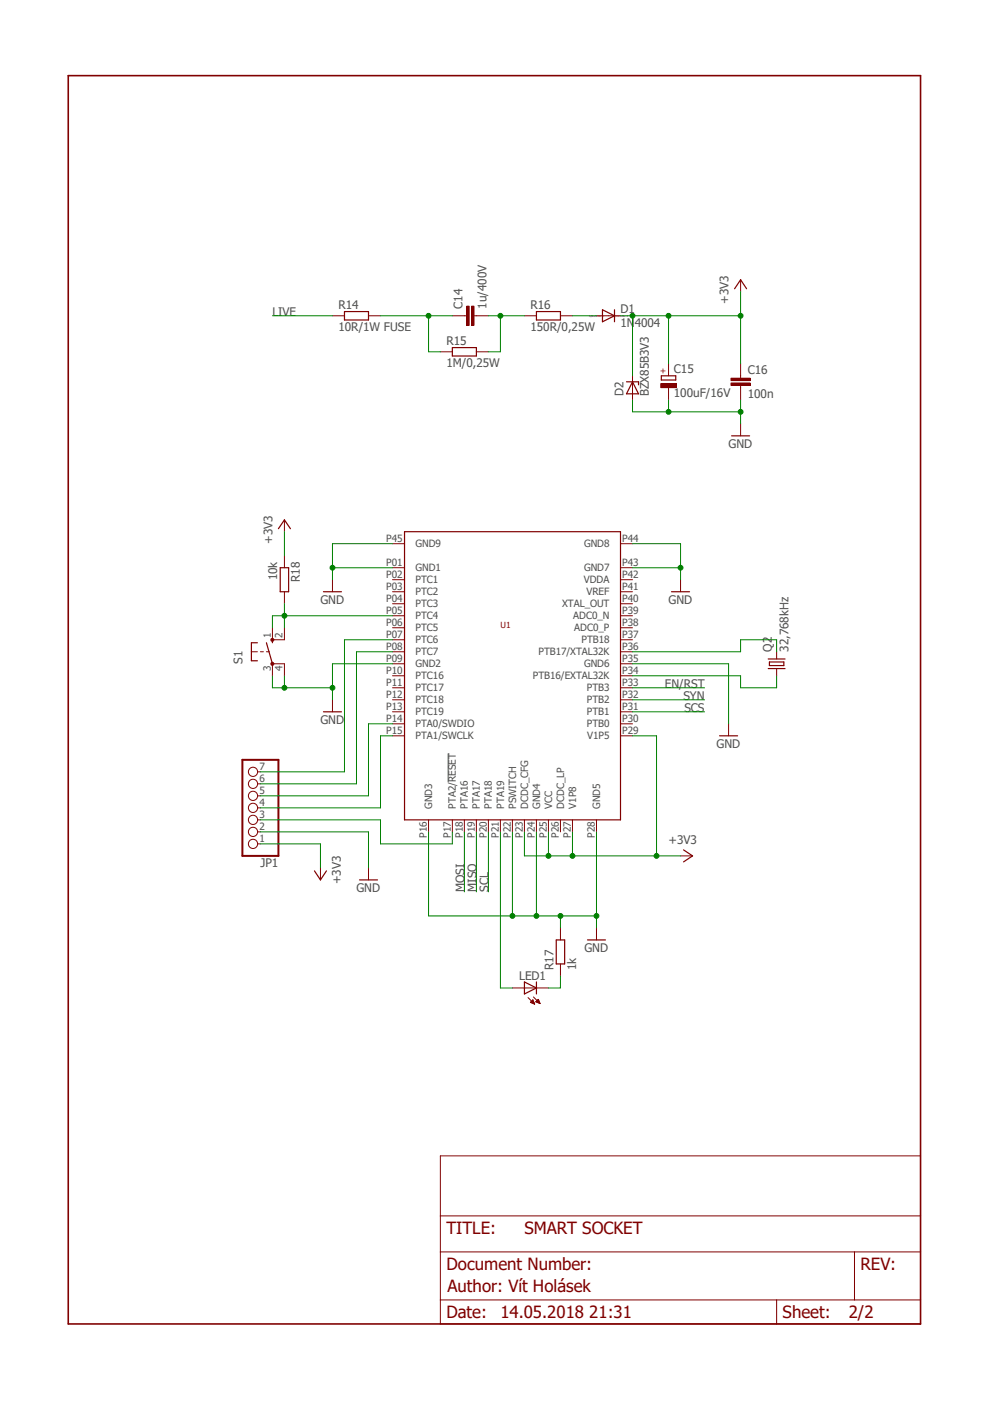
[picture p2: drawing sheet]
<svg xmlns="http://www.w3.org/2000/svg" width="210mm" height="297mm" viewBox="0 0 210 297" stroke-linecap="round" stroke-linejoin="round" font-family="sans-serif">
<path d="M13.9 15.7l181.2 265M195.1 15.7l-181.2 265" fill="none" stroke="#fff" stroke-width=".21"/>
<path d="M94.8 159.4v6.1" fill="none" stroke="#505050" stroke-width=".21"/>
<path d="M72.9 65.9h5v1.8h-5zM85.6 112.5h45.6v60.9h-45.6z" fill="none" stroke="#800000" stroke-width=".25"/>
<g fill="none" stroke="#800000" stroke-width=".21">
<path d="M70.3 66.8h2.6M77.9 66.8h2.6M98.2 66.8h.5M100.2 66.8h.6M83 115h2.6M131.2 115h2.6M83 120.1h2.6M83 122.6h2.6M83 125.2h2.6M83 127.7h2.6M83 130.3h2.6M83 132.8h2.6"/>
<path d="M83 135.3h2.6M83 137.9h2.6M131.2 120.1h2.6M131.2 122.6h2.6M131.2 125.2h2.6M131.2 127.7h2.6M131.2 130.3h2.6M131.2 132.8h2.6M131.2 135.3h2.6M131.2 137.9h2.6M83 140.4h2.6M83 143h2.6"/>
<path d="M83 145.5h2.6M83 148h2.6M83 150.6h2.6M83 153.1h2.6M83 155.7h2.6M131.2 140.4h2.6M131.2 143h2.6M131.2 145.5h2.6M131.2 148h2.6M131.2 150.6h2.6M131.2 153.1h2.6M131.2 155.7h2.6"/>
<path d="M90.6 173.4v2.6M95.7 173.4v2.6M98.2 173.4v2.6M100.8 173.4v2.6M103.3 173.4v2.6M105.8 173.4v2.6M108.4 173.4v2.6M110.9 173.4v2.6M113.5 173.4v2.6M116 173.4v2.6M118.5 173.4v2.6M121.1 173.4v2.6"/>
<path d="M126.2 173.4v2.6"/>
</g>
<path d="M99.7 64.8h.5v4h-.5z" fill-rule="evenodd" fill="#800000"/>
<path d="M99.7 64.8h.5v4h-.5z" fill="none" stroke="#800000" stroke-width=".21"/>
<path d="M98.7 64.8h.5v4h-.5z" fill-rule="evenodd" fill="#800000"/>
<path d="M93.1 74.4h2.6M95.7 66.8h2.5M98.7 64.8h.5v4h-.5zM100.8 66.8h2.5M100.8 74.4h2.5M110.9 66.8h2.6M118.5 66.8h2.6M126.2 66.8h5M133.8 79.5v5.1" fill="none" stroke="#800000" stroke-width=".21"/>
<path d="M95.7 73.5h5.1v1.8h-5.1zM113.5 65.9h5v1.8h-5zM127.4 65.5l2.6 1.3-2.6 1.3zM130 65.5v2.6M139.9 79.5h3v.9h-3zM132.5 80.8h2.5v.6M133.8 80.8l1.2 2.5h-2.5z" fill="none" stroke="#800000" stroke-width=".25"/>
<path d="M139.7 81.2h3.3v.8h-3.3z" fill-rule="evenodd" fill="#800000"/>
<path d="M141.4 77v2.5M156.6 79.5v.5M139.7 81.2h3.3v.8h-3.3zM141.4 82v2.6M156.6 81.5v.5" fill="none" stroke="#800000" stroke-width=".21"/>
<path d="M154.6 81h4.1v.5h-4.1z" fill-rule="evenodd" fill="#800000"/>
<path d="M154.6 81h4.1v.5h-4.1z" fill="none" stroke="#800000" stroke-width=".21"/>
<path d="M154.6 80h4.1v.5h-4.1z" fill-rule="evenodd" fill="#800000"/>
<g fill="none" stroke="#800000" stroke-width=".21">
<path d="M156.6 59.2v2.5M156.6 77v2.5M154.6 80h4.1v.5h-4.1zM156.6 82v2.6M156.6 89.7v2.5M53.2 137.9h1.2M55.1 137.9h.6M56.3 137.9h.7M57.6 135.3h2.6M70.3 122.6v2.6M143.9 122.6v2.6M164.3 137.9v1.5"/>
<path d="M57.6 140.4h2.6M70.3 148v2.6M154.1 153.1v2.6M164.3 141.4v1.6M54.5 178.5h.6M54.5 176h.6M54.5 173.4h.6M54.5 170.9h.6M54.5 168.4h.6M54.5 165.8h.6M54.5 163.3h.6M118.5 196.3v2.5"/>
<path d="M126.2 196.3v2.5M143.9 181.1h2.6M108.4 209h7.6M111.7 211l1.4 1.4M112.2 212h.7M112.3 212.1h.6M112.3 211.9h.6M112.4 211.8h.4M112.5 211.8h.3M112.5 212.2h.5M112.6 211.6h.1M112.7 211.5l-.5 .5 .9 .4"/>
<path d="M112.7 211.5l.4 .9M112.7 211.5h.1M112.7 212.3h.3M112.8 210.9l1.4 1.4M112.9 212.3h.2M113.3 211.9h.7M113.3 211.9l.9 .4M113.3 211.9l.5-.5 .4 .9M113.4 211.8h.6M113.5 211.8h.5M113.5 212h.6M113.6 211.6h.4"/>
<path d="M113.7 211.5h.2M113.7 212.1h.4M113.8 211.5h.1M114 212.2h.2M114.2 212.3h.1M118.5 203.9v2.6"/>
<circle cx="53.5" cy="176" r=".98"/>
<circle cx="53.5" cy="168.4" r=".98"/>
<circle cx="53.5" cy="165.8" r=".98"/>
<circle cx="53.5" cy="163.3" r=".98"/>
<circle cx="53.5" cy="178.5" r=".98"/>
<circle cx="53.5" cy="173.4" r=".98"/>
<circle cx="53.5" cy="170.9" r=".98"/>
</g>
<g fill="none" stroke="#800000" stroke-width=".25">
<path d="M155.4 61.1l1.2-1.9 1.3 1.9M154.7 92.2h3.8M54.4 136h-1.2v3.8h1.2M56.3 136l1.3 4.4M57.6 135.3v.7M68.4 125.2h3.8M142 125.2h3.8M162.5 139.4h3.5M68.4 150.6h3.8M152.2 155.7h3.8M162.5 141.4h3.5M162.7 140h3.1v.8h-3.1z"/>
<path d="M144.6 179.8l1.9 1.3-1.9 1.2M117.6 198.8h1.8v5.1h-1.8zM124.2 198.8h3.9M110.9 207.7l2.6 1.3-2.6 1.3zM113.5 207.7v2.6"/>
</g>
<path d="M51.3 160.7h7.6v20.4h-7.6z" fill="none" stroke="#800000" stroke-width=".42"/>
<path d="M57.4 140.2l.2-.1 .2 .1 .2 .2-.2 .3h-.4z" fill-rule="evenodd" fill="#800000"/>
<path d="M57.4 140.2l.2-.1 .2 .1 .2 .2-.2 .3h-.4z" fill="none" stroke="#800000" stroke-width=".21"/>
<path d="M57.4 135.1h.4l.2 .2-.2 .3h-.4z" fill-rule="evenodd" fill="#800000"/>
<g fill="none" stroke="#800000" stroke-width=".21">
<path d="M60.2 110v2.5M60.2 117.6v2.5M57.4 135.1h.4l.2 .2-.2 .3h-.4zM57.6 132.8v2.5M60.2 125.2v2.5M60.2 132.8v2.5M57.6 140.4v2.6M60.2 140.4v2.6M67.8 183.6v2.5M77.9 183.6v2.5M93.1 244.5h101.6v35.6h-101.6zM93.1 257.2h101.6"/>
<path d="M93.1 264.8h101.6M93.1 275h101.6M164.3 275v5.1M180.7 264.8v10.2"/>
</g>
<path d="M58.9 111.8l1.3-1.8 1.2 1.8M59.3 120.1h1.7v5.1h-1.7zM66.5 184.2l1.3 1.9 1.2-1.9M76 186.1h3.8" fill="none" stroke="#800000" stroke-width=".25"/>
<path d="M14.4 16h180.3v264.1h-180.3z" fill="none" stroke="#800000" stroke-width=".34"/>
<path d="M57.6 66.8h12.7M80.5 66.8h15.2M90.6 66.8v7.6h2.5" fill="none" stroke="#008000" stroke-width=".21"/>
<circle cx="90.6" cy="66.8" r=".51" fill="#008000"/>
<g fill="none" stroke="#008000" stroke-width=".21">
<path d="M103.3 66.8h7.6M105.8 66.8v7.6h-2.5"/>
<circle cx="90.6" cy="66.8" r=".51"/>
</g>
<circle cx="105.8" cy="66.8" r=".51" fill="#008000"/>
<g fill="none" stroke="#008000" stroke-width=".21">
<path d="M121.1 66.8h5.1M141.4 87.1h15.2M156.6 84.6v5.1"/>
<circle cx="105.8" cy="66.8" r=".51"/>
</g>
<circle cx="156.6" cy="87.1" r=".51" fill="#008000"/>
<g fill="none" stroke="#008000" stroke-width=".21">
<path d="M141.4 84.6v2.5h-7.6"/>
<circle cx="156.6" cy="87.1" r=".51"/>
</g>
<circle cx="141.4" cy="87.1" r=".51" fill="#008000"/>
<g fill="none" stroke="#008000" stroke-width=".21">
<path d="M133.8 84.6v2.5M133.8 115h10.1v7.6M133.8 120.1h10.1M133.8 140.4h20.3v12.7"/>
<circle cx="141.4" cy="87.1" r=".51"/>
</g>
<circle cx="143.9" cy="120.1" r=".51" fill="#008000"/>
<g fill="none" stroke="#008000" stroke-width=".21">
<path d="M83 115h-12.7v7.6M70.3 120.1h12.7"/>
<circle cx="143.9" cy="120.1" r=".51"/>
</g>
<circle cx="70.3" cy="120.1" r=".51" fill="#008000"/>
<g fill="none" stroke="#008000" stroke-width=".21">
<path d="M108.4 176v17.8h17.8v-17.8M113.5 176v17.8"/>
<circle cx="70.3" cy="120.1" r=".51"/>
</g>
<circle cx="113.4" cy="193.8" r=".51" fill="#008000"/>
<g fill="none" stroke="#008000" stroke-width=".21">
<path d="M126.2 193.8v2.5"/>
<circle cx="113.4" cy="193.8" r=".51"/>
</g>
<circle cx="126.1" cy="193.8" r=".51" fill="#008000"/>
<g fill="none" stroke="#008000" stroke-width=".21">
<path d="M90.6 176v17.8h17.8"/>
<circle cx="126.1" cy="193.8" r=".51"/>
</g>
<circle cx="108.4" cy="193.8" r=".51" fill="#008000"/>
<g fill="none" stroke="#008000" stroke-width=".21">
<path d="M118.5 193.8v2.5"/>
<circle cx="108.4" cy="193.8" r=".51"/>
</g>
<circle cx="118.5" cy="193.8" r=".51" fill="#008000"/>
<g fill="none" stroke="#008000" stroke-width=".21">
<path d="M57.6 143v2.5h2.6M83 140.4h-12.7v7.6"/>
<circle cx="118.5" cy="193.8" r=".51"/>
</g>
<circle cx="70.3" cy="145.5" r=".51" fill="#008000"/>
<g fill="none" stroke="#008000" stroke-width=".21">
<path d="M60.2 143v2.5h10.1"/>
<circle cx="70.3" cy="145.5" r=".51"/>
</g>
<circle cx="60.2" cy="145.5" r=".51" fill="#008000"/>
<g fill="none" stroke="#008000" stroke-width=".21">
<path d="M131.2 66.8h10.2v10.2M133.8 66.8v12.7M55.1 176h22.8v7.6"/>
<circle cx="60.2" cy="145.5" r=".51"/>
</g>
<circle cx="133.8" cy="66.8" r=".51" fill="#008000"/>
<g fill="none" stroke="#008000" stroke-width=".21">
<path d="M141.4 66.8h15.2v10.2"/>
<circle cx="133.8" cy="66.8" r=".51"/>
</g>
<circle cx="141.4" cy="66.8" r=".51" fill="#008000"/>
<g fill="none" stroke="#008000" stroke-width=".21">
<path d="M156.6 61.7v5.1"/>
<circle cx="141.4" cy="66.8" r=".51"/>
</g>
<circle cx="156.6" cy="66.8" r=".51" fill="#008000"/>
<g fill="none" stroke="#008000" stroke-width=".21">
<path d="M138.9 155.7v25.4h-22.9v-5.1M121.1 176v5.1"/>
<circle cx="156.6" cy="66.8" r=".51"/>
</g>
<circle cx="121.1" cy="181.1" r=".51" fill="#008000"/>
<g fill="none" stroke="#008000" stroke-width=".21">
<path d="M133.8 155.7h5.1M138.9 181.1h5"/>
<circle cx="121.1" cy="181.1" r=".51"/>
</g>
<circle cx="138.8" cy="181.1" r=".51" fill="#008000"/>
<g fill="none" stroke="#008000" stroke-width=".21">
<path d="M110.9 176v5.1h5.1"/>
<circle cx="138.8" cy="181.1" r=".51"/>
</g>
<circle cx="116" cy="181.1" r=".51" fill="#008000"/>
<g fill="none" stroke="#008000" stroke-width=".21">
<path d="M60.2 112.5v5.1M60.2 130.3v2.5M83 130.3h-25.4v2.5M133.8 137.9h22.8v-2.6h7.7v2.6M133.8 143h22.8v2.5h7.7v-2.5M133.8 145.5h15.2M133.8 150.6h15.2M133.8 148h15.2M55.1 178.5h12.7v5.1M98.2 176v12.7M100.8 176v12.7M103.3 176v12.7"/>
<path d="M105.8 176v33h2.6M118.5 206.5v2.5h-2.5"/>
<circle cx="116" cy="181.1" r=".51"/>
</g>
<circle cx="60.2" cy="130.3" r=".51" fill="#008000"/>
<g fill="none" stroke="#008000" stroke-width=".21">
<path d="M60.2 127.7v2.6M83 135.3h-10.1v28h-17.8M83 137.9h-7.6v27.9h-20.3M83 153.1h-5.1v15.3h-22.8M83 155.7h-2.5v15.2h-25.4M55.1 173.4h25.4v5.1h15.2v-2.5"/>
<circle cx="60.2" cy="130.3" r=".51"/>
</g>
<g font-size="3.6" fill="#800000">
<text x="94.4" y="261">TITLE:</text>
<text x="110.9" y="261">SMART SOCKET</text>
<text x="94.4" y="268.7">Document Number:</text>
<text x="182" y="268.7">REV:</text>
<text x="94.7" y="273.2">Author: Vít Holásek</text>
<text x="94.4" y="278.8">Date:</text>
<text x="105.8" y="278.8">14.05.2018 21:31</text>
<text x="165.5" y="278.8">Sheet:</text>
<text x="179.5" y="278.8">2/2</text>
</g>
<g font-size="2.5" fill="#505050">
<text x="71.6" y="65.3">R14</text>
<text x="97.8" y="65.3" transform="rotate(-90 97.8 65.3)">C14</text>
<text x="102.9" y="65.3" transform="rotate(-90 102.9 65.3)">1u/400V</text>
<text x="112.2" y="65.3">R16</text>
<text x="154.1" y="64.3" transform="rotate(-90 154.1 64.3)">+3V3</text>
<text x="57.6" y="66.8">LIVE</text>
<text x="71.6" y="70.1">10R/1W FUSE</text>
<text x="112.2" y="70.1">150R/0,25W</text>
<text x="131.2" y="69.1">1N4004</text>
<text x="131.2" y="66.3">D1</text>
<text x="94.4" y="77.7">1M/0,25W</text>
<text x="94.4" y="72.9">R15</text>
<text x="131.9" y="83.8" transform="rotate(-90 131.9 83.8)">D2</text>
<text x="137.2" y="83.8" transform="rotate(-90 137.2 83.8)">BZX85B3V3</text>
<text x="142.5" y="79">C15</text>
<text x="158.2" y="79.1">C16</text>
<text x="142.5" y="84.1">100uF/16V</text>
<text x="158.2" y="84.2">100n</text>
<text x="154.1" y="94.7">GND</text>
<text x="57.6" y="115" transform="rotate(-90 57.6 115)">+3V3</text>
<text x="58.6" y="122.8" transform="rotate(-90 58.6 122.8)">10k</text>
<text x="63.4" y="123.1" transform="rotate(-90 63.4 123.1)">R18</text>
<text x="67.8" y="127.7">GND</text>
<text x="141.4" y="127.7">GND</text>
<text x="163.2" y="137.9" transform="rotate(-90 163.2 137.9)">Q2</text>
<text x="166.8" y="137.9" transform="rotate(-90 166.8 137.9)">32,768kHz</text>
<text x="51.3" y="140.4" transform="rotate(-90 51.3 140.4)">S1</text>
<text x="140.6" y="145.5">EN/RST</text>
<text x="144.5" y="148">SYN</text>
<text x="67.8" y="153.1">GND</text>
<text x="144.7" y="150.6">SCS</text>
<text x="151.6" y="158.2">GND</text>
<text x="141.4" y="178.5">+3V3</text>
<text x="55.1" y="183.5">JP1</text>
<text x="72.1" y="187.1" transform="rotate(-90 72.1 187.1)">+3V3</text>
<text x="75.4" y="188.7">GND</text>
<text x="98.2" y="188.7" transform="rotate(-90 98.2 188.7)">MOSI</text>
<text x="100.8" y="188.7" transform="rotate(-90 100.8 188.7)">MISO</text>
<text x="103.3" y="188.7" transform="rotate(-90 103.3 188.7)">SCL</text>
<text x="123.6" y="201.4">GND</text>
<text x="109.8" y="207.2">LED1</text>
<text x="117.1" y="205.2" transform="rotate(-90 117.1 205.2)">R17</text>
<text x="121.8" y="205.2" transform="rotate(-90 121.8 205.2)">1k</text>
</g>
<g font-size="2.1" fill="#505050">
<text x="81.7" y="119.8">P01</text>
<text x="81.7" y="114.7">P45</text>
<text x="87.9" y="115.8">GND9</text>
<text x="123.5" y="115.8">GND8</text>
<text x="131.6" y="119.8">P43</text>
<text x="131.6" y="114.7">P44</text>
<text x="81.7" y="122.3">P02</text>
<text x="81.7" y="124.8">P03</text>
<text x="87.9" y="120.9">GND1</text>
<text x="87.9" y="123.4">PTC1</text>
<text x="87.9" y="125.9">PTC2</text>
<text x="123.5" y="123.4">VDDA</text>
<text x="123.5" y="120.9">GND7</text>
<text x="124" y="125.9">VREF</text>
<text x="131.6" y="124.8">P41</text>
<text x="131.6" y="122.3">P42</text>
<text x="81.7" y="127.4">P04</text>
<text x="81.7" y="129.9">P05</text>
<text x="87.9" y="128.5">PTC3</text>
<text x="87.9" y="131">PTC4</text>
<text x="118.9" y="128.5">XTAL_OUT</text>
<text x="121.2" y="131">ADC0_N</text>
<text x="131.6" y="129.9">P39</text>
<text x="131.6" y="127.4">P40</text>
<text x="57.3" y="135" transform="rotate(-90 57.3 135)">1</text>
<text x="59.8" y="135" transform="rotate(-90 59.8 135)">2</text>
<text x="81.7" y="132.5">P06</text>
<text x="81.7" y="135">P07</text>
<text x="81.7" y="137.5">P08</text>
<text x="87.9" y="133.6">PTC5</text>
<text x="87.9" y="136.1">PTC6</text>
<text x="121.5" y="133.6">ADC0_P</text>
<text x="123" y="136.1">PTB18</text>
<text x="131.6" y="137.5">P36</text>
<text x="131.6" y="135">P37</text>
<text x="131.6" y="132.5">P38</text>
<text x="57.3" y="141.9" transform="rotate(-90 57.3 141.9)">3</text>
<text x="59.8" y="141.9" transform="rotate(-90 59.8 141.9)">4</text>
<text x="81.7" y="140.1">P09</text>
<text x="81.7" y="142.6">P10</text>
<text x="87.9" y="138.6">PTC7</text>
<text x="87.9" y="141.2">GND2</text>
<text x="87.9" y="143.7">PTC16</text>
<text x="112.7" y="143.7">PTB16/EXTAL32K</text>
<text x="113.9" y="138.6">PTB17/XTAL32K</text>
<text x="123.5" y="141.2">GND6</text>
<text x="131.6" y="142.6">P34</text>
<text x="131.6" y="140.1">P35</text>
<text x="81.7" y="145.2">P11</text>
<text x="81.7" y="147.7">P12</text>
<text x="87.9" y="146.3">PTC17</text>
<text x="87.9" y="148.8">PTC18</text>
<text x="124.1" y="148.8">PTB2</text>
<text x="124.1" y="146.3">PTB3</text>
<text x="131.6" y="147.7">P32</text>
<text x="131.6" y="145.2">P33</text>
<text x="81.7" y="150.2">P13</text>
<text x="81.7" y="152.8">P14</text>
<text x="81.7" y="155.3">P15</text>
<text x="87.9" y="151.3">PTC19</text>
<text x="87.9" y="153.9">PTA0/SWDIO</text>
<text x="124.1" y="153.9">PTB0</text>
<text x="124.1" y="151.3">PTB1</text>
<text x="131.6" y="155.3">P29</text>
<text x="131.6" y="152.8">P30</text>
<text x="131.6" y="150.2">P31</text>
<text x="87.9" y="156.4">PTA1/SWCLK</text>
<text x="124.2" y="156.4">V1P5</text>
<text x="54.9" y="165.5">6</text>
<text x="54.9" y="162.9">7</text>
<text x="54.9" y="173.1">3</text>
<text x="54.9" y="170.6">4</text>
<text x="54.9" y="168">5</text>
<text x="91.4" y="171.1" transform="rotate(-90 91.4 171.1)">GND3</text>
<text x="96.4" y="171.1" transform="rotate(-90 96.4 171.1)">PTA2/RESET</text>
<text x="99" y="171.1" transform="rotate(-90 99 171.1)">PTA16</text>
<text x="101.5" y="171.1" transform="rotate(-90 101.5 171.1)">PTA17</text>
<text x="104.1" y="171.1" transform="rotate(-90 104.1 171.1)">PTA18</text>
<text x="106.6" y="171.1" transform="rotate(-90 106.6 171.1)">PTA19</text>
<text x="109.1" y="171.1" transform="rotate(-90 109.1 171.1)">PSWITCH</text>
<text x="111.7" y="171.1" transform="rotate(-90 111.7 171.1)">DCDC_CFG</text>
<text x="114.2" y="171.1" transform="rotate(-90 114.2 171.1)">GND4</text>
<text x="116.8" y="171.1" transform="rotate(-90 116.8 171.1)">VCC</text>
<text x="119.3" y="171.1" transform="rotate(-90 119.3 171.1)">DCDC_LP</text>
<text x="121.8" y="171.1" transform="rotate(-90 121.8 171.1)">V1P8</text>
<text x="126.9" y="171.1" transform="rotate(-90 126.9 171.1)">GND5</text>
<text x="54.9" y="178.2">1</text>
<text x="54.9" y="175.6">2</text>
<text x="90.3" y="177.2" transform="rotate(-90 90.3 177.2)">P16</text>
<text x="95.3" y="177.2" transform="rotate(-90 95.3 177.2)">P17</text>
<text x="97.9" y="177.2" transform="rotate(-90 97.9 177.2)">P18</text>
<text x="100.4" y="177.2" transform="rotate(-90 100.4 177.2)">P19</text>
<text x="103" y="177.2" transform="rotate(-90 103 177.2)">P20</text>
<text x="105.5" y="177.2" transform="rotate(-90 105.5 177.2)">P21</text>
<text x="108" y="177.2" transform="rotate(-90 108 177.2)">P22</text>
<text x="110.6" y="177.2" transform="rotate(-90 110.6 177.2)">P23</text>
<text x="113.1" y="177.2" transform="rotate(-90 113.1 177.2)">P24</text>
<text x="115.7" y="177.2" transform="rotate(-90 115.7 177.2)">P25</text>
<text x="118.2" y="177.2" transform="rotate(-90 118.2 177.2)">P26</text>
<text x="120.7" y="177.2" transform="rotate(-90 120.7 177.2)">P27</text>
<text x="125.8" y="177.2" transform="rotate(-90 125.8 177.2)">P28</text>
</g>
<g font-size="1.8" fill="#800000">
<text x="140.8" y="79.1" transform="rotate(-90 140.8 79.1)">+</text>
<text x="105.8" y="132.8">U1</text>
</g>
<g font-size=".6" fill="#800080">
<text x="124.6" y="67">SpiceOrder 1</text>
<text x="129.7" y="67">SpiceOrder 2</text>
</g>
</svg>
